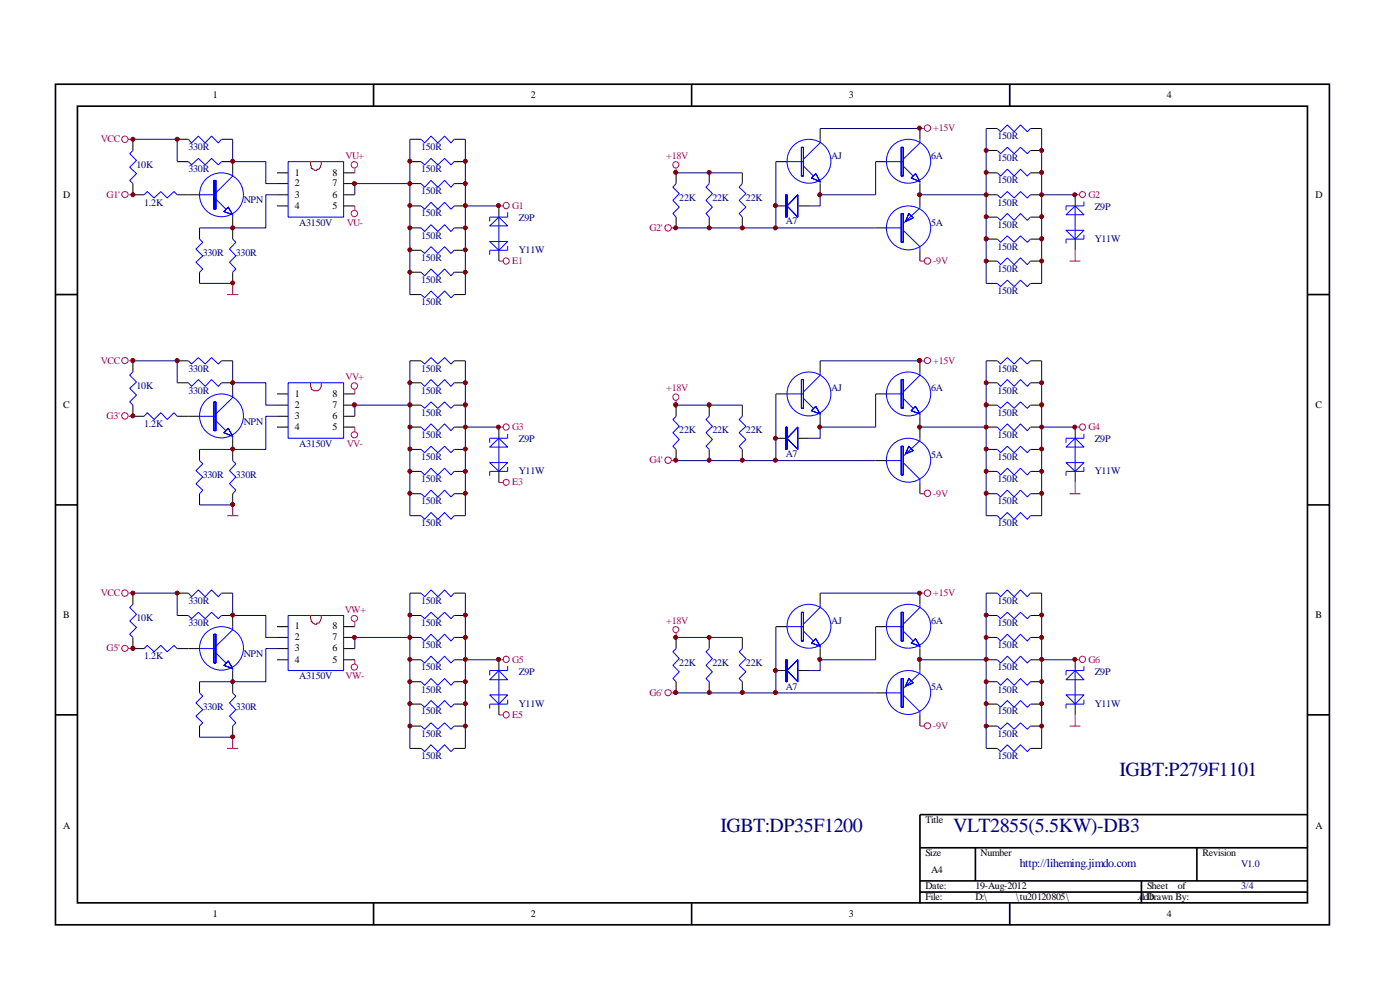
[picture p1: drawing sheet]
<svg xmlns="http://www.w3.org/2000/svg" width="297mm" height="210mm" viewBox="0 0 297 210" stroke-linecap="round" stroke-linejoin="round" font-family="sans-serif">
<g fill="none" stroke="#000" stroke-width=".35">
<path d="M11.8 17.9h270.2v178.3h-270.2zM79.2 17.9v4.6M146.7 17.9v4.6M214.2 17.9v4.6M16.4 22.5h261v169h-261zM11.8 62.5h4.6M277.5 62.5h4.6M11.8 107.1h4.6M277.5 107.1h4.6M11.8 151.6h4.6M277.5 151.6h4.6M195.2 179.8h82.3"/>
<path d="M206.9 179.8v7.1M253.9 179.8v7.1M277.5 172.8h-82.3v18.8M79.2 191.6v4.7M146.7 191.6v4.7M195.2 186.9h82.3M195.2 189.2h82.3M214.2 191.6v4.7M242.1 186.9v4.7"/>
</g>
<g fill="none" stroke="#000" stroke-width=".21">
<path d="M28.2 38.9v2.4h2.4M28.2 29.5v2.4M37.6 34.3h2.4M37.6 29.5h2.4M47 34.3h2.4v2.4M47 29.5h2.4M58.8 36.7h2.3M58.8 38.9h2.3M72.9 36.7h2.4M72.9 38.9h2.4M87 38.9h2.3M87 34.3h2.3"/>
<path d="M87 29.5h2.3M96.4 38.9h2.3M96.4 34.3h2.3M96.4 29.5h2.3M143.4 36.7v2.2M150.5 36.7v2.2M157.5 36.7v2.2M164.6 34.3h2.4M174 27.3v2.2M174 38.9v2.4M185.8 34.3h2.2M195.2 27.3v2.2"/>
<path d="M195.2 38.9v4.8M209.2 36.7h2.4M209.2 27.3h2.4M209.2 31.9h2.4M218.6 36.7h2.4M218.6 27.3h2.4M218.6 31.9h2.4M37.6 41.3h4.7M42.3 48.3v2.4M42.3 57.7v2.4M49.4 46.1v4.6M49.4 57.7v2.4"/>
<path d="M58.8 41.3h2.3M58.8 43.7h2.3M72.9 41.3h2.4M72.9 43.7h2.4M87 43.7h2.3M87 48.3h2.3M87 53.1h2.3M87 57.7h2.3M96.4 43.7h2.3M96.4 48.3h2.3M96.4 53.1h2.3M96.4 57.7h2.3"/>
<path d="M105.8 43.7v2.4M105.8 53.1v2.3M143.4 46.1v2.2M150.5 46.1v2.2M157.5 46.1v2.2M164.6 43.7h2.4M169.2 43.7h2.4M185.8 48.3h2.2M195.2 53.1v2.3M209.2 41.3h2.4M209.2 46.1h2.4M209.2 50.7h2.4"/>
<path d="M209.2 55.4h2.4M218.6 41.3h2.4M218.6 46.1h2.4M218.6 50.7h2.4M218.6 55.4h2.4M228.1 41.3v2.4M228.1 50.7v2.4M28.2 76.5v2.4M37.6 76.5h2.4M47 76.5h2.4M87 76.5h2.3M87 62.5h2.3"/>
<path d="M96.4 76.5h2.3M96.4 62.5h2.3M174 76.5v2.4M195.2 76.5v2.4M209.2 76.5h2.4M209.2 60.1h2.4M218.6 76.5h2.4M218.6 60.1h2.4M28.2 85.9v2.4h2.4M37.6 88.3h4.7M37.6 81.2h2.4M42.3 95.3v2.4"/>
<path d="M47 81.2h2.4v2.4M49.4 93v4.7M58.8 88.3h2.3M58.8 83.6h2.3M58.8 85.9h2.3M58.8 90.6h2.3M72.9 88.3h2.4M72.9 83.6h2.4M72.9 85.9h2.4M72.9 90.6h2.4M87 85.9h2.3M87 90.6h2.3"/>
<path d="M87 81.2h2.3M87 95.3h2.3M87 100h2.3M96.4 85.9h2.3M96.4 90.6h2.3M96.4 81.2h2.3M96.4 95.3h2.3M96.4 100h2.3M105.8 90.6v2.4M105.8 100v2.4M143.4 85.9v2.4M143.4 95.3v2.4"/>
<path d="M150.5 85.9v2.4M150.5 95.3v2.4M157.5 85.9v2.4M157.5 95.3v2.4M164.6 83.6h2.4M164.6 93h2.4M169.2 93h2.4M174 88.3v2.3M185.8 83.6h2.2M185.8 97.7h2.2M195.2 88.3v4.7M209.2 85.9h2.4"/>
<path d="M209.2 90.6h2.4M209.2 81.2h2.4M209.2 95.3h2.4M209.2 100h2.4M218.6 85.9h2.4M218.6 90.6h2.4M218.6 81.2h2.4M218.6 95.3h2.4M218.6 100h2.4M228.1 90.6v2.4M228.1 100v2.4M42.3 104.7v2.4"/>
<path d="M49.4 104.7v2.4M87 104.7h2.3M87 109.4h2.3M96.4 104.7h2.3M96.4 109.4h2.3M195.2 102.4v2.3M209.2 104.7h2.4M209.2 109.4h2.4M218.6 104.7h2.4M218.6 109.4h2.4M28.2 125.8v2.4M28.2 135.2v2.4h2.4"/>
<path d="M37.6 137.6h4.7M37.6 130.6h2.4M37.6 125.8h2.4M47 130.6h2.4v2.3M47 125.8h2.4M58.8 137.6h2.3M58.8 132.9h2.3M58.8 135.2h2.3M58.8 140h2.3M72.9 137.6h2.4M72.9 132.9h2.4M72.9 135.2h2.4"/>
<path d="M72.9 140h2.4M87 135.2h2.3M87 140h2.3M87 130.6h2.3M87 125.8h2.3M96.4 135.2h2.3M96.4 140h2.3M96.4 130.6h2.3M96.4 125.8h2.3M105.8 140v2.2M143.4 135.2v2.4M150.5 135.2v2.4"/>
<path d="M157.5 135.2v2.4M164.6 132.9h2.4M174 125.8v2.4M174 137.6v2.4M185.8 132.9h2.2M195.2 125.8v2.4M195.2 137.6v4.6M209.2 135.2h2.4M209.2 140h2.4M209.2 130.6h2.4M209.2 125.8h2.4M218.6 135.2h2.4"/>
<path d="M218.6 140h2.4M218.6 130.6h2.4M218.6 125.8h2.4M228.1 140v2.2M42.3 144.6v2.4M42.3 154v2.4M49.4 142.2v4.8M49.4 154v2.4M87 144.6h2.3M87 149.4h2.3M87 154h2.3M87 158.7h2.3"/>
<path d="M96.4 144.6h2.3M96.4 149.4h2.3M96.4 154h2.3M96.4 158.7h2.3M105.8 149.4v2.2M143.4 144.6v2.4M150.5 144.6v2.4M157.5 144.6v2.4M164.6 142.2h2.4M169.2 142.2h2.4M185.8 147h2.2M195.2 151.6v2.4"/>
<path d="M209.2 144.6h2.4M209.2 149.4h2.4M209.2 154h2.4M209.2 158.7h2.4M218.6 144.6h2.4M218.6 149.4h2.4M218.6 154h2.4M218.6 158.7h2.4M228.1 149.4v2.2"/>
</g>
<g fill="none" stroke="#00f" stroke-width=".21">
<path d="M28.2 31.9l-.7 .7 1.5 1.4-1.5 1.5 1.5 1.3-1.5 1.5 .7 .6M40 34.3l.6 .7 1.5-1.4 1.4 1.4 1.4-1.4 1.4 1.4 .7-.7M40 29.5l.6 .8 1.5-1.4 1.4 1.4 1.4-1.4 1.4 1.4 .7-.8M49.4 36.7v.6l-3.6 3.6M61.1 34.3h11.8v11.8h-11.8zM89.3 29.5l.8 .8 1.3-1.4 1.5 1.4 1.4-1.4 1.4 1.4 .7-.8M89.3 34.3l.8 .7 1.3-1.4 1.5 1.4 1.4-1.4 1.4 1.4 .7-.7M89.3 38.9l.8 .8 1.3-1.4 1.5 1.4 1.4-1.4 1.4 1.4 .7-.8M143.4 38.9l-.7 .8 1.4 1.4-1.4 1.4 1.4 1.4-1.4 1.4 .7 .8M150.5 38.9l-.7 .8 1.3 1.4-1.3 1.4 1.3 1.4-1.3 1.4 .7 .8M157.5 38.9l-.7 .8 1.4 1.4-1.4 1.4 1.4 1.4-1.4 1.4 .7 .8M167 34.3h3.4"/>
<path d="M170.4 35.2l2.2 2.1M174 29.5v.8l-3.6 3.5M174 38.5v.4M188 34.3h3.6M191.6 35.2l2.1 2.1M195.2 29.5v.8l-3.6 3.5M195.2 38.5v.4M211.6 27.3l.7 .6 1.4-1.4 1.4 1.4 1.4-1.4 1.4 1.4 .7-.6M211.6 31.9l.7 .7 1.4-1.4 1.4 1.4 1.4-1.4 1.4 1.4 .7-.7M211.6 36.7l.7 .6 1.4-1.4 1.4 1.4 1.4-1.4 1.4 1.4 .7-.6M30.6 41.3l.6-.7 1.5 1.4 1.4-1.4 1.4 1.4 1.4-1.4 .7 .7M42.3 50.7l.7 .7-1.4 1.4 1.4 1.5-1.4 1.3 1.4 1.5-.7 .6"/>
<path d="M42.3 41.3h3.5M45.8 42.2l2.1 2.2M49.4 50.7l.6 .7-1.3 1.4 1.3 1.5-1.3 1.3 1.3 1.5-.6 .6M49.4 45.6v.5M89.3 43.7l.8 .7 1.3-1.5 1.5 1.5 1.4-1.5 1.4 1.5 .7-.7M89.3 48.3l.8 .8 1.3-1.4 1.5 1.4 1.4-1.4 1.4 1.4 .7-.8M89.3 53.1l.8 .7 1.3-1.5 1.5 1.5 1.4-1.5 1.4 1.5 .7-.7M89.3 57.7l.8 .8 1.3-1.4 1.5 1.4 1.4-1.4 1.4 1.4 .7-.8M103.9 47.9l1.9-1.8 1.9 1.8zM103.9 51.2h3.8l-1.9 1.9zM105.8 46.1v7M107.7 45v1.1h-3.8v.9"/>
<path d="M107.7 52.2v.9h-3.8v.9M187.9 48.3h3.3M191.6 48.9l3.6 3.4v.8M195.2 43.7v.4l-3.6 3.3M211.6 41.3l.7 .7 1.4-1.4 1.4 1.4 1.4-1.4 1.4 1.4 .7-.7M211.6 46.1l.7 .6 1.4-1.4 1.4 1.4 1.4-1.4 1.4 1.4 .7-.6M211.6 50.7l.7 .7 1.4-1.4 1.4 1.4 1.4-1.4 1.4 1.4 .7-.7M211.6 55.4l.7 .7 1.4-1.4 1.4 1.4 1.4-1.4 1.4 1.4 .7-.7M226.1 45.6l2-1.9 1.9 1.9zM226.1 48.9h3.9l-1.9 1.8zM228.1 43.7v7M230 42.8v.9h-3.9v.9"/>
<path d="M230 49.8v.9h-3.9v.9M28.2 78.9l-.7 .7 1.5 1.4-1.5 1.4 1.5 1.4-1.5 1.5 .7 .6M40 76.5l.6 .7 1.5-1.3 1.4 1.3 1.4-1.3 1.4 1.3 .7-.7M89.3 62.5l.8 .7 1.3-1.5 1.5 1.5 1.4-1.5 1.4 1.5 .7-.7M89.3 76.5l.8 .7 1.3-1.3 1.5 1.3 1.4-1.3 1.4 1.3 .7-.7M174 78.9v.7l-3.6 3.5M195.2 78.9v.7l-3.6 3.5M211.6 60.1l.7 .7 1.4-1.4 1.4 1.4 1.4-1.4 1.4 1.4 .7-.7M211.6 76.5l.7 .7 1.4-1.3 1.4 1.3 1.4-1.3 1.4 1.3 .7-.7M30.6 88.3l.6-.8 1.5 1.5 1.4-1.5 1.4 1.5 1.4-1.5 .7 .8M40 81.2l.6 .8 1.5-1.5 1.4 1.5 1.4-1.5 1.4 1.5 .7-.8M42.3 97.7l.7 .7-1.4 1.4 1.4 1.4-1.4 1.4 1.4 1.4-.7 .7"/>
<path d="M42.3 88.3h3.5M45.8 89.2l2.1 2.2M49.4 83.6v.7l-3.6 3.5M49.4 97.7l.6 .7-1.3 1.4 1.3 1.4-1.3 1.4 1.3 1.4-.6 .7M49.4 92.5v.5M61.1 81.2h11.8v11.8h-11.8zM89.3 81.2l.8 .8 1.3-1.5 1.5 1.5 1.4-1.5 1.4 1.5 .7-.8M89.3 85.9l.8 .7 1.3-1.3 1.5 1.3 1.4-1.3 1.4 1.3 .7-.7M89.3 90.6l.8 .8 1.3-1.5 1.5 1.5 1.4-1.5 1.4 1.5 .7-.8M89.3 95.3l.8 .7 1.3-1.3 1.5 1.3 1.4-1.3 1.4 1.3 .7-.7M89.3 100l.8 .8 1.3-1.5 1.5 1.5 1.4-1.5 1.4 1.5 .7-.8M103.9 94.8l1.9-1.8 1.9 1.8z"/>
<path d="M103.9 98.1h3.8l-1.9 1.9zM105.8 93v7M107.7 92v1h-3.8v.9M107.7 99.1v.9h-3.8v.9M143.4 88.3l-.7 .7 1.4 1.4-1.4 1.4 1.4 1.4-1.4 1.5 .7 .6M150.5 88.3l-.7 .7 1.3 1.4-1.3 1.4 1.3 1.4-1.3 1.5 .7 .6M157.5 88.3l-.7 .7 1.4 1.4-1.4 1.4 1.4 1.4-1.4 1.5 .7 .6M167 83.6h3.4M170.4 84.5l2.2 2.1M174 87.8v.5M187.9 97.7h3.3M188 83.6h3.6"/>
<path d="M191.6 98.1l3.6 3.6v.7M191.6 84.5l2.1 2.1M195.2 93v.5l-3.6 3.3M195.2 87.8v.5M211.6 81.2l.7 .8 1.4-1.5 1.4 1.5 1.4-1.5 1.4 1.5 .7-.8M211.6 85.9l.7 .7 1.4-1.3 1.4 1.3 1.4-1.3 1.4 1.3 .7-.7M211.6 90.6l.7 .8 1.4-1.5 1.4 1.5 1.4-1.5 1.4 1.5 .7-.8M211.6 95.3l.7 .7 1.4-1.3 1.4 1.3 1.4-1.3 1.4 1.3 .7-.7M211.6 100l.7 .8 1.4-1.5 1.4 1.5 1.4-1.5 1.4 1.5 .7-.8M226.1 94.8l2-1.8 1.9 1.8zM226.1 98.1h3.9l-1.9 1.9zM228.1 93v7"/>
<path d="M230 92v1h-3.9v.9M230 99.1v.9h-3.9v.9M89.3 104.7l.8 .7 1.3-1.4 1.5 1.4 1.4-1.4 1.4 1.4 .7-.7M89.3 109.4l.8 .8 1.3-1.5 1.5 1.5 1.4-1.5 1.4 1.5 .7-.8M211.6 104.7l.7 .7 1.4-1.4 1.4 1.4 1.4-1.4 1.4 1.4 .7-.7M211.6 109.4l.7 .8 1.4-1.5 1.4 1.5 1.4-1.5 1.4 1.5 .7-.8M28.2 128.2l-.7 .7 1.5 1.4-1.5 1.4 1.5 1.4-1.5 1.4 .7 .7M30.6 137.6l.6-.7 1.5 1.4 1.4-1.4 1.4 1.4 1.4-1.4 .7 .7M40 130.6l.6 .6 1.5-1.3 1.4 1.3 1.4-1.3 1.4 1.3 .7-.6M40 125.8l.6 .8 1.5-1.5 1.4 1.5 1.4-1.5 1.4 1.5 .7-.8M42.3 137.6h3.5M45.8 138.5l2.1 2.1"/>
<path d="M49.4 132.9v.7l-3.6 3.5M61.1 130.6h11.8v11.6h-11.8zM89.3 125.8l.8 .8 1.3-1.5 1.5 1.5 1.4-1.5 1.4 1.5 .7-.8M89.3 130.6l.8 .6 1.3-1.3 1.5 1.3 1.4-1.3 1.4 1.3 .7-.6M89.3 135.2l.8 .8 1.3-1.5 1.5 1.5 1.4-1.5 1.4 1.5 .7-.8M89.3 140l.8 .6 1.3-1.4 1.5 1.4 1.4-1.4 1.4 1.4 .7-.6M143.4 137.6l-.7 .7 1.4 1.4-1.4 1.4 1.4 1.4-1.4 1.4 .7 .7M150.5 137.6l-.7 .7 1.3 1.4-1.3 1.4 1.3 1.4-1.3 1.4 .7 .7M157.5 137.6l-.7 .7 1.4 1.4-1.4 1.4 1.4 1.4-1.4 1.4 .7 .7M167 132.9h3.4M170.4 133.9l2.2 2.1M174 128.2v.7l-3.6 3.5"/>
<path d="M174 137.1v.5M188 132.9h3.6M191.6 133.9l2.1 2.1M195.2 128.2v.7l-3.6 3.5M195.2 137.1v.5M211.6 125.8l.7 .8 1.4-1.5 1.4 1.5 1.4-1.5 1.4 1.5 .7-.8M211.6 130.6l.7 .6 1.4-1.3 1.4 1.3 1.4-1.3 1.4 1.3 .7-.6M211.6 135.2l.7 .8 1.4-1.5 1.4 1.5 1.4-1.5 1.4 1.5 .7-.8M211.6 140l.7 .6 1.4-1.4 1.4 1.4 1.4-1.4 1.4 1.4 .7-.6M42.3 147l.7 .7-1.4 1.4 1.4 1.4-1.4 1.4 1.4 1.4-.7 .7M49.4 147l.6 .7-1.3 1.4 1.3 1.4-1.3 1.4 1.3 1.4-.6 .7M49.4 141.8v.4"/>
<path d="M89.3 144.6l.8 .8 1.3-1.5 1.5 1.5 1.4-1.5 1.4 1.5 .7-.8M89.3 149.4l.8 .6 1.3-1.4 1.5 1.4 1.4-1.4 1.4 1.4 .7-.6M89.3 154l.8 .7 1.3-1.4 1.5 1.4 1.4-1.4 1.4 1.4 .7-.7M89.3 158.7l.8 .7 1.3-1.4 1.5 1.4 1.4-1.4 1.4 1.4 .7-.7M103.9 147.4h3.8l-1.9 2zM105.8 142.2l1.9 2h-3.8zM105.8 142.2v7.2M107.7 141.3v.9h-3.8v1.1M107.7 148.4v1h-3.8v.9M187.9 147h3.3M191.6 147.4l3.6 3.6v.6M195.2 142.2v.5l-3.6 3.3"/>
<path d="M211.6 144.6l.7 .8 1.4-1.5 1.4 1.5 1.4-1.5 1.4 1.5 .7-.8M211.6 149.4l.7 .6 1.4-1.4 1.4 1.4 1.4-1.4 1.4 1.4 .7-.6M211.6 154l.7 .7 1.4-1.4 1.4 1.4 1.4-1.4 1.4 1.4 .7-.7M211.6 158.7l.7 .7 1.4-1.4 1.4 1.4 1.4-1.4 1.4 1.4 .7-.7M226.1 144.2l2-2 1.9 2zM226.1 147.4h3.9l-1.9 2zM228.1 142.2v7.2M230 141.3v.9h-3.9v1.1M230 148.4v1h-3.9v.9"/>
<circle cx="171.6" cy="34.2" r="4.7"/>
<circle cx="192.7" cy="34.2" r="4.7"/>
<circle cx="47" cy="41.3" r="4.7"/>
<circle cx="192.7" cy="48.3" r="4.7"/>
<circle cx="47" cy="88.2" r="4.7"/>
<circle cx="171.6" cy="83.6" r="4.7"/>
<circle cx="192.7" cy="83.6" r="4.7"/>
<circle cx="192.7" cy="97.6" r="4.7"/>
<circle cx="47" cy="137.5" r="4.6"/>
<circle cx="171.6" cy="132.8" r="4.7"/>
<circle cx="192.7" cy="132.8" r="4.7"/>
<circle cx="192.7" cy="146.9" r="4.7"/>
</g>
<path d="M45.4 38.3v6.1h.4v-6.1zM45.4 38.3v6.1h.4v-6.1z" fill="#00f" stroke="#00f" stroke-width=".21"/>
<g fill="#00f" stroke="#00f" stroke-width=".21">
<path d="M48.4 43.9l-.9 1 1.9 .7zM48.4 43.9l-.9 1 1.9 .7z" fill-rule="evenodd"/>
<path d="M45.4 85.3v6.1h.4v-6.1zM45.4 85.3v6.1h.4v-6.1z" fill-rule="evenodd"/>
<path d="M48.4 90.8l-.9 1 1.9 .7zM48.4 90.8l-.9 1 1.9 .7z" fill-rule="evenodd"/>
<path d="M45.4 134.5v6.1h.4v-6.1zM45.4 134.5v6.1h.4v-6.1z" fill-rule="evenodd"/>
<path d="M48.4 140.2l-.9 .9 1.9 .7zM48.4 140.2l-.9 .9 1.9 .7z" fill-rule="evenodd"/>
<path d="M170 31.2v6.1h.4v-6.1zM170 31.2v6.1h.4v-6.1z" fill-rule="evenodd"/>
<path d="M173.1 36.8l-1 1 1.9 .7zM173.1 36.8l-1 1 1.9 .7z" fill-rule="evenodd"/>
<path d="M191.2 31.2v6.1h.4v-6.1zM191.2 31.2v6.1h.4v-6.1z" fill-rule="evenodd"/>
<path d="M193.3 37.8l1.9 .7-1-1.7zM193.3 37.8l1.9 .7-1-1.7z" fill-rule="evenodd"/>
<path d="M191.2 45.3v6.1h.4v-6.1zM191.2 45.3v6.1h.4v-6.1z" fill-rule="evenodd"/>
<path d="M192.8 45.3l.9 .9-1.6 .8zM192.8 45.3l.9 .9-1.6 .8z" fill-rule="evenodd"/>
<path d="M170 80.5v6.1h.4v-6.1zM170 80.5v6.1h.4v-6.1z" fill-rule="evenodd"/>
<path d="M173.1 86.2l-1 .9 1.9 .7zM173.1 86.2l-1 .9 1.9 .7z" fill-rule="evenodd"/>
<path d="M191.2 80.5v6.1h.4v-6.1zM191.2 80.5v6.1h.4v-6.1z" fill-rule="evenodd"/>
<path d="M193.3 87.1l1.9 .7-1-1.6zM193.3 87.1l1.9 .7-1-1.6z" fill-rule="evenodd"/>
<path d="M191.2 94.7v6.1h.4v-6.1zM191.2 94.7v6.1h.4v-6.1z" fill-rule="evenodd"/>
<path d="M192.8 94.7l.9 .9-1.6 .7zM192.8 94.7l.9 .9-1.6 .7z" fill-rule="evenodd"/>
<path d="M170 129.9v6.1h.4v-6.1zM170 129.9v6.1h.4v-6.1z" fill-rule="evenodd"/>
<path d="M173.1 135.5l-1 .9 1.9 .7zM173.1 135.5l-1 .9 1.9 .7z" fill-rule="evenodd"/>
<path d="M191.2 129.9v6.1h.4v-6.1zM191.2 129.9v6.1h.4v-6.1z" fill-rule="evenodd"/>
<path d="M193.3 136.4l1.9 .7-1-1.6zM193.3 136.4l1.9 .7-1-1.6z" fill-rule="evenodd"/>
<path d="M191.2 143.9v6.1h.4v-6.1zM191.2 143.9v6.1h.4v-6.1z" fill-rule="evenodd"/>
<path d="M192.8 143.9l.9 1-1.6 .6zM192.8 143.9l.9 1-1.6 .6z" fill-rule="evenodd"/>
<path d="M166.7 41.3v4.8h.3v-4.8zM166.7 41.3v4.8h.3v-4.8z" fill-rule="evenodd"/>
<path d="M169.2 41.3v4.8l-2.2-2.4zM169.2 41.3v4.8l-2.2-2.4z" fill-rule="evenodd"/>
<path d="M166.7 90.6v4.7h.3v-4.7zM166.7 90.6v4.7h.3v-4.7z" fill-rule="evenodd"/>
<path d="M169.2 90.6v4.7l-2.2-2.3zM169.2 90.6v4.7l-2.2-2.3z" fill-rule="evenodd"/>
<path d="M166.7 140v4.6h.3v-4.6zM166.7 140v4.6h.3v-4.6z" fill-rule="evenodd"/>
<path d="M167 142.2l2.2-2.2v4.6zM167 142.2l2.2-2.2v4.6z" fill-rule="evenodd"/>
</g>
<path d="M65.9 34.3l.1 1.4h.3v.2h.2l.3 .3h.4v-.3h.5l.5-.9v-.7M65.9 81.2l.1 1.4h.3a1.14 1.14 0 0 0 1.9-.6v-.8M65.9 130.6l.1 1.3h.3v.3h.2l.3 .2h.4v-.2h.5l.5-1v-.6" fill="none" stroke="#f00" stroke-width=".21"/>
<g fill="none" stroke="#a1006a" stroke-width=".21">
<path d="M27.3 29.5h.9M75.3 35.7v1M143.4 35.7v1M195.2 27.3h.9M27.3 41.3h.9M75.3 43.7v.9M105.8 43.7h1M105.8 55.4h1M142.5 48.3h.9M195.2 55.4h.9M226.9 55.4h2.3M228.1 41.3h.9"/>
<path d="M228.1 53.1v2.3M27.3 76.5h.9M48.2 62.5h2.3M49.4 60.1v2.4M195.2 76.5h.9M27.3 88.3h.9M75.3 82.6v1M75.3 90.6v1M105.8 90.6h1M142.5 97.7h.9M143.4 85v.9M228.1 90.6h.9"/>
<path d="M48.2 109.4h2.3M49.4 107.1v2.3M105.8 102.4h1M195.2 104.7h.9M226.9 104.7h2.3M228.1 102.4v2.3M27.3 137.6h.9M27.3 125.8h.9M75.3 131.9v1M75.3 140v.9M105.8 140h1M143.4 134.3v.9"/>
<path d="M195.2 125.8h.9M228.1 140h.9M48.2 158.7h2.3M49.4 156.4v2.3M105.8 151.6h1M142.5 147h.9M195.2 154h.9M226.9 154h2.3M228.1 151.6v2.4"/>
<circle cx="26.5" cy="29.5" r=".68"/>
<circle cx="75.2" cy="35" r=".68"/>
<circle cx="143.4" cy="34.9" r=".66"/>
<circle cx="196.8" cy="27.2" r=".68"/>
<circle cx="26.5" cy="41.3" r=".66"/>
<circle cx="75.2" cy="45.3" r=".68"/>
<circle cx="107.4" cy="43.6" r=".66"/>
<circle cx="107.4" cy="55.3" r=".66"/>
<circle cx="141.7" cy="48.3" r=".68"/>
<circle cx="196.8" cy="55.4" r=".68"/>
<circle cx="229.7" cy="41.3" r=".64"/>
<circle cx="26.5" cy="76.5" r=".66"/>
<circle cx="196.8" cy="76.5" r=".66"/>
<circle cx="26.5" cy="88.2" r=".68"/>
<circle cx="75.2" cy="81.9" r=".68"/>
<circle cx="75.2" cy="92.2" r=".66"/>
<circle cx="107.4" cy="90.6" r=".66"/>
<circle cx="141.7" cy="97.6" r=".68"/>
<circle cx="143.4" cy="84.2" r=".66"/>
<circle cx="229.6" cy="90.6" r=".66"/>
<circle cx="107.4" cy="102.3" r=".64"/>
<circle cx="196.8" cy="104.6" r=".68"/>
<circle cx="26.5" cy="125.8" r=".68"/>
<circle cx="26.5" cy="137.5" r=".66"/>
<circle cx="75.2" cy="131.2" r=".66"/>
<circle cx="107.4" cy="139.8" r=".66"/>
<circle cx="143.4" cy="133.5" r=".64"/>
<circle cx="196.8" cy="125.8" r=".68"/>
<circle cx="229.6" cy="139.8" r=".66"/>
<circle cx="75.2" cy="141.5" r=".66"/>
<circle cx="107.4" cy="151.6" r=".66"/>
<circle cx="141.7" cy="146.9" r=".66"/>
<circle cx="196.8" cy="154" r=".66"/>
</g>
<g fill="none" stroke="#000080" stroke-width=".21">
<path d="M28.2 29.5h9.4v4.8M49.4 29.5v4.8h7v4.6h2.4M87 29.5v33M87 38.9h-11.7v2.4M98.7 29.5v33M143.4 36.7h14.1M164.6 34.3v14h-21.2M174 27.3h21.2M185.8 34.3v7h-11.8v2.4h-2.4M209.2 27.3v32.8M221 27.3v32.8M58.8 41.3h-2.4v7h-14.1"/>
<path d="M98.7 43.7h7.1M164.6 48.3h21.2M195.2 41.3h14M221 41.3h7.1M28.2 76.5h9.4v4.7M42.3 60.1h7.1M49.4 76.5v4.7h7v4.7h2.4M87 76.5v32.9M98.7 76.5v32.9M174 76.5h21.2M209.2 76.5v32.9M221 76.5v32.9"/>
<path d="M58.8 88.3h-2.4v7h-14.1M87 85.9h-11.7v2.4M98.7 90.6h7.1M143.4 85.9h14.1M164.6 83.6v14.1h-21.2M164.6 97.7h21.2M185.8 83.6v7h-11.8v2.4h-2.4M195.2 90.6h14M221 90.6h7.1M42.3 107.1h7.1M28.2 125.8h9.4v4.8M49.4 125.8v4.8h7v4.6h2.4"/>
<path d="M58.8 137.6h-2.4v7h-14.1M87 125.8v32.9M87 135.2h-11.7v2.4M98.7 125.8v32.9M98.7 140h7.1M143.4 135.2h14.1M164.6 132.9v14.1h-21.2M174 125.8h21.2M185.8 132.9v7.1h-11.8v2.2h-2.4M195.2 140h14M209.2 125.8v32.9M221 125.8v32.9"/>
<path d="M221 140h7.1M42.3 156.4h7.1M164.6 147h21.2"/>
</g>
<g fill="#800000" stroke="#800000" stroke-width=".21">
<circle cx="49.4" cy="34.2" r=".42"/>
<circle cx="49.4" cy="48.3" r=".42"/>
<circle cx="37.6" cy="29.5" r=".42"/>
<circle cx="49.4" cy="60" r=".42"/>
<circle cx="28.2" cy="41.3" r=".42"/>
<circle cx="28.2" cy="29.5" r=".42"/>
<circle cx="49.4" cy="81.2" r=".42"/>
<circle cx="49.4" cy="95.2" r=".42"/>
<circle cx="37.6" cy="76.5" r=".45"/>
<circle cx="49.4" cy="107" r=".42"/>
<circle cx="28.2" cy="76.5" r=".45"/>
<circle cx="49.4" cy="130.5" r=".42"/>
<circle cx="49.4" cy="144.6" r=".42"/>
<circle cx="37.6" cy="125.8" r=".42"/>
<circle cx="49.4" cy="156.3" r=".42"/>
<circle cx="28.2" cy="125.8" r=".42"/>
<circle cx="28.2" cy="88.2" r=".42"/>
<circle cx="28.2" cy="137.5" r=".45"/>
<circle cx="105.7" cy="43.6" r=".42"/>
<circle cx="98.7" cy="34.2" r=".42"/>
<circle cx="98.7" cy="38.9" r=".42"/>
<circle cx="98.7" cy="43.6" r=".42"/>
<circle cx="98.7" cy="48.3" r=".42"/>
<circle cx="98.7" cy="53" r=".42"/>
<circle cx="98.7" cy="57.7" r=".42"/>
<circle cx="87" cy="34.2" r=".42"/>
<circle cx="87" cy="43.6" r=".42"/>
<circle cx="87" cy="48.3" r=".42"/>
<circle cx="87" cy="53" r=".42"/>
<circle cx="87" cy="57.7" r=".42"/>
<circle cx="75.2" cy="38.9" r=".42"/>
<circle cx="87" cy="38.9" r=".42"/>
<circle cx="195.1" cy="27.2" r=".42"/>
<circle cx="195.1" cy="41.3" r=".42"/>
<circle cx="143.3" cy="48.3" r=".42"/>
<circle cx="157.5" cy="48.3" r=".42"/>
<circle cx="150.5" cy="48.3" r=".42"/>
<circle cx="150.5" cy="36.6" r=".42"/>
<circle cx="143.3" cy="36.6" r=".42"/>
<circle cx="195" cy="76.5" r=".45"/>
<circle cx="195.1" cy="90.6" r=".42"/>
<circle cx="143.3" cy="97.6" r=".42"/>
<circle cx="157.5" cy="97.6" r=".42"/>
<circle cx="150.5" cy="97.6" r=".42"/>
<circle cx="150.4" cy="85.9" r=".45"/>
<circle cx="143.3" cy="85.9" r=".45"/>
<circle cx="195.1" cy="125.8" r=".42"/>
<circle cx="195.1" cy="139.9" r=".42"/>
<circle cx="143.3" cy="146.9" r=".42"/>
<circle cx="157.5" cy="146.9" r=".42"/>
<circle cx="150.5" cy="146.9" r=".42"/>
<circle cx="150.5" cy="135.2" r=".42"/>
<circle cx="143.3" cy="135.2" r=".42"/>
<circle cx="98.7" cy="81.2" r=".42"/>
<circle cx="87" cy="81.2" r=".42"/>
<circle cx="98.7" cy="85.9" r=".45"/>
<circle cx="86.9" cy="85.9" r=".45"/>
<circle cx="98.7" cy="90.6" r=".42"/>
<circle cx="87" cy="90.6" r=".42"/>
<circle cx="98.7" cy="95.2" r=".42"/>
<circle cx="87" cy="95.2" r=".42"/>
<circle cx="98.7" cy="100" r=".42"/>
<circle cx="87" cy="100" r=".42"/>
<circle cx="98.7" cy="104.6" r=".42"/>
<circle cx="87" cy="104.6" r=".42"/>
<circle cx="75.2" cy="85.9" r=".45"/>
<circle cx="98.7" cy="130.5" r=".42"/>
<circle cx="87" cy="130.5" r=".42"/>
<circle cx="98.7" cy="135.2" r=".42"/>
<circle cx="87" cy="135.2" r=".42"/>
<circle cx="98.7" cy="139.9" r=".42"/>
<circle cx="87" cy="139.9" r=".42"/>
<circle cx="98.7" cy="144.6" r=".42"/>
<circle cx="87" cy="144.6" r=".42"/>
<circle cx="98.7" cy="149.3" r=".42"/>
<circle cx="87" cy="149.3" r=".42"/>
<circle cx="98.7" cy="154" r=".42"/>
<circle cx="87" cy="154" r=".42"/>
<circle cx="75.2" cy="135.2" r=".42"/>
<circle cx="105.7" cy="139.9" r=".42"/>
<circle cx="105.7" cy="90.6" r=".42"/>
<circle cx="221" cy="81.2" r=".42"/>
<circle cx="221" cy="85.9" r=".45"/>
<circle cx="221" cy="90.6" r=".42"/>
<circle cx="221" cy="95.2" r=".42"/>
<circle cx="221" cy="100" r=".42"/>
<circle cx="221" cy="104.6" r=".42"/>
<circle cx="209.2" cy="81.2" r=".42"/>
<circle cx="209.2" cy="85.9" r=".45"/>
<circle cx="209.2" cy="90.6" r=".42"/>
<circle cx="209.2" cy="95.2" r=".42"/>
<circle cx="209.2" cy="100" r=".42"/>
<circle cx="209.2" cy="104.6" r=".42"/>
<circle cx="228" cy="90.6" r=".42"/>
<circle cx="221" cy="130.5" r=".42"/>
<circle cx="221" cy="135.2" r=".42"/>
<circle cx="221" cy="139.9" r=".42"/>
<circle cx="221" cy="144.6" r=".42"/>
<circle cx="221" cy="149.3" r=".42"/>
<circle cx="221" cy="154" r=".42"/>
<circle cx="209.2" cy="130.5" r=".42"/>
<circle cx="209.2" cy="135.2" r=".42"/>
<circle cx="209.2" cy="139.9" r=".42"/>
<circle cx="209.2" cy="144.6" r=".42"/>
<circle cx="209.2" cy="149.3" r=".42"/>
<circle cx="209.2" cy="154" r=".42"/>
<circle cx="221" cy="31.9" r=".42"/>
<circle cx="221" cy="36.6" r=".42"/>
<circle cx="221" cy="41.3" r=".42"/>
<circle cx="221" cy="46" r=".42"/>
<circle cx="221" cy="50.7" r=".45"/>
<circle cx="221" cy="55.4" r=".42"/>
<circle cx="209.2" cy="31.9" r=".42"/>
<circle cx="209.2" cy="36.6" r=".42"/>
<circle cx="209.2" cy="41.3" r=".42"/>
<circle cx="209.2" cy="46" r=".42"/>
<circle cx="209.2" cy="50.7" r=".45"/>
<circle cx="209.2" cy="55.4" r=".42"/>
<circle cx="164.5" cy="48.3" r=".42"/>
<circle cx="173.9" cy="41.3" r=".42"/>
<circle cx="164.5" cy="146.9" r=".42"/>
<circle cx="173.9" cy="139.9" r=".42"/>
<circle cx="164.5" cy="97.6" r=".42"/>
<circle cx="173.9" cy="90.6" r=".42"/>
<circle cx="228" cy="41.3" r=".42"/>
<circle cx="228" cy="139.9" r=".42"/>
<circle cx="164.5" cy="93" r=".42"/>
<circle cx="164.5" cy="142.2" r=".42"/>
<circle cx="164.5" cy="43.6" r=".42"/>
</g>
<g font-size="4.2" fill="#000080">
<text x="237.5" y="164.7">IGBT:P279F1101</text>
<text x="152.8" y="176.4">IGBT:DP35F1200</text>
<text x="202.2" y="176.4">VLT2855(5.5KW)-DB3</text>
</g>
<text font-size="2.5" fill="#000080" x="216.3" y="183.9">http://liheming.jimdo.com</text>
<g font-size="2.1">
<text x="45.1" y="20.8">1</text>
<text x="112.6" y="20.8">2</text>
<text x="180.1" y="20.8">3</text>
<text x="247.6" y="20.8">4</text>
<text x="13.4" y="41.9">D</text>
<text x="62.6" y="37.3">1</text>
<text x="62.6" y="39.5">2</text>
<text x="62.6" y="41.9">3</text>
<text x="70.5" y="41.9">6</text>
<text x="70.5" y="39.5">7</text>
<text x="70.5" y="37.3">8</text>
<text x="279.1" y="41.9">D</text>
<text x="62.6" y="44.3">4</text>
<text x="70.5" y="44.3">5</text>
<text x="13.4" y="86.5">C</text>
<text x="62.6" y="84.2">1</text>
<text x="62.6" y="86.5">2</text>
<text x="62.6" y="88.9">3</text>
<text x="70.5" y="88.9">6</text>
<text x="70.5" y="86.5">7</text>
<text x="70.5" y="84.2">8</text>
<text x="279.1" y="86.5">C</text>
<text x="62.6" y="91.3">4</text>
<text x="70.5" y="91.3">5</text>
<text x="13.4" y="131.1">B</text>
<text x="279.1" y="131.1">B</text>
<text x="62.6" y="133.5">1</text>
<text x="62.6" y="135.8">2</text>
<text x="70.5" y="135.8">7</text>
<text x="70.5" y="133.5">8</text>
<text x="62.6" y="138.2">3</text>
<text x="62.6" y="140.5">4</text>
<text x="70.5" y="140.5">5</text>
<text x="70.5" y="138.2">6</text>
<text x="13.4" y="175.8">A</text>
<text x="196.3" y="174.6">Title</text>
<text x="279.1" y="175.8">A</text>
<text x="196.3" y="181.6">Size</text>
<text x="197.5" y="185.2">A4</text>
<text x="208" y="181.6">Number</text>
<text x="255.1" y="181.6">Revision</text>
<text x="196.3" y="188.6">Date:</text>
<text x="196.3" y="191">File:</text>
<text x="206.9" y="188.6">19-Aug-2012</text>
<text x="206.9" y="191">D:\</text>
<text x="215.6" y="191">\tu20120805\</text>
<text x="241.2" y="191">.ddDrawn By:</text>
<text x="243.3" y="188.6">Sheet</text>
<text x="243.8" y="191">b</text>
<text x="249.9" y="188.6">of</text>
<text x="45.1" y="194.6">1</text>
<text x="112.6" y="194.6">2</text>
<text x="180.1" y="194.6">3</text>
<text x="247.6" y="194.6">4</text>
</g>
<g font-size="2.1" fill="#a1006a">
<text x="198" y="27.9">+15V</text>
<text x="21.4" y="30.2">VCC</text>
<text x="73.3" y="33.7">VU+</text>
<text x="141.3" y="33.7">+18V</text>
<text x="22.6" y="41.9">G1'</text>
<text x="230.9" y="41.9">G2</text>
<text x="73.6" y="47.8">VU-</text>
<text x="108.6" y="44.3">G1</text>
<text x="137.8" y="48.9">G2'</text>
<text x="108.6" y="56">E1</text>
<text x="198" y="56">-9V</text>
<text x="21.4" y="77.1">VCC</text>
<text x="198" y="77.1">+15V</text>
<text x="73.3" y="80.7">VV+</text>
<text x="141.3" y="83">+18V</text>
<text x="22.6" y="88.9">G3'</text>
<text x="73.6" y="94.7">VV-</text>
<text x="108.6" y="91.3">G3</text>
<text x="230.9" y="91.3">G4</text>
<text x="137.8" y="98.3">G4'</text>
<text x="108.6" y="103">E3</text>
<text x="198" y="105.3">-9V</text>
<text x="21.4" y="126.5">VCC</text>
<text x="73.2" y="130">VW+</text>
<text x="198" y="126.5">+15V</text>
<text x="141.3" y="132.3">+18V</text>
<text x="22.6" y="138.2">G5'</text>
<text x="108.6" y="140.5">G5</text>
<text x="230.9" y="140.5">G6</text>
<text x="73.3" y="144">VW-</text>
<text x="137.8" y="147.6">G6'</text>
<text x="108.6" y="152.3">E5</text>
<text x="198" y="154.6">-9V</text>
</g>
<g font-size="2.1" fill="#000080">
<text x="211.6" y="29.5">150R</text>
<text x="29" y="35.6">10K</text>
<text x="40" y="31.8">330R</text>
<text x="89.3" y="31.8">150R</text>
<text x="176.4" y="33.7">AJ</text>
<text x="197.5" y="33.7">6A</text>
<text x="211.6" y="34.2">150R</text>
<text x="40" y="36.5">330R</text>
<text x="89.3" y="36.5">150R</text>
<text x="89.3" y="41.2">150R</text>
<text x="211.6" y="38.9">150R</text>
<text x="30.6" y="43.6">1.2K</text>
<text x="51.7" y="43.1">NPN</text>
<text x="63.5" y="47.8">A3150V</text>
<text x="89.3" y="45.9">150R</text>
<text x="110.1" y="46.8">Z9P</text>
<text x="144.1" y="42.7">22K</text>
<text x="151.1" y="42.7">22K</text>
<text x="158.2" y="42.7">22K</text>
<text x="166.7" y="47.6">A7</text>
<text x="197.5" y="47.8">5A</text>
<text x="211.6" y="43.6">150R</text>
<text x="232.2" y="44.5">Z9P</text>
<text x="89.3" y="50.6">150R</text>
<text x="110.1" y="53.7">Y11W</text>
<text x="211.6" y="48.3">150R</text>
<text x="211.6" y="53">150R</text>
<text x="232.2" y="51.3">Y11W</text>
<text x="43" y="54.4">330R</text>
<text x="50" y="54.4">330R</text>
<text x="89.3" y="55.3">150R</text>
<text x="211.6" y="57.7">150R</text>
<text x="89.3" y="60">150R</text>
<text x="89.3" y="64.7">150R</text>
<text x="211.6" y="62.3">150R</text>
<text x="29" y="82.5">10K</text>
<text x="40" y="83.5">330R</text>
<text x="40" y="78.8">330R</text>
<text x="89.3" y="78.8">150R</text>
<text x="89.3" y="83.5">150R</text>
<text x="176.4" y="83">AJ</text>
<text x="197.5" y="83">6A</text>
<text x="211.6" y="78.8">150R</text>
<text x="211.6" y="83.5">150R</text>
<text x="89.3" y="88.2">150R</text>
<text x="211.6" y="88.2">150R</text>
<text x="30.6" y="90.5">1.2K</text>
<text x="51.7" y="90.1">NPN</text>
<text x="63.5" y="94.7">A3150V</text>
<text x="89.3" y="92.9">150R</text>
<text x="110.1" y="93.8">Z9P</text>
<text x="144.1" y="91.9">22K</text>
<text x="151.1" y="91.9">22K</text>
<text x="158.2" y="91.9">22K</text>
<text x="211.6" y="92.9">150R</text>
<text x="232.2" y="93.8">Z9P</text>
<text x="43" y="101.3">330R</text>
<text x="50" y="101.3">330R</text>
<text x="89.3" y="97.5">150R</text>
<text x="110.1" y="100.6">Y11W</text>
<text x="166.7" y="96.9">A7</text>
<text x="197.5" y="97.1">5A</text>
<text x="211.6" y="97.5">150R</text>
<text x="232.2" y="100.6">Y11W</text>
<text x="89.3" y="102.3">150R</text>
<text x="89.3" y="106.9">150R</text>
<text x="211.6" y="102.3">150R</text>
<text x="211.6" y="106.9">150R</text>
<text x="89.3" y="111.7">150R</text>
<text x="211.6" y="111.7">150R</text>
<text x="29" y="131.8">10K</text>
<text x="40" y="128.1">330R</text>
<text x="89.3" y="128.1">150R</text>
<text x="211.6" y="128.1">150R</text>
<text x="40" y="132.8">330R</text>
<text x="89.3" y="132.8">150R</text>
<text x="89.3" y="137.5">150R</text>
<text x="176.4" y="132.3">AJ</text>
<text x="197.5" y="132.3">6A</text>
<text x="211.6" y="132.8">150R</text>
<text x="211.6" y="137.5">150R</text>
<text x="30.6" y="139.9">1.2K</text>
<text x="51.7" y="139.4">NPN</text>
<text x="89.3" y="142.2">150R</text>
<text x="110.1" y="143.1">Z9P</text>
<text x="144.1" y="141.2">22K</text>
<text x="151.1" y="141.2">22K</text>
<text x="158.2" y="141.2">22K</text>
<text x="211.6" y="142.2">150R</text>
<text x="232.2" y="143.1">Z9P</text>
<text x="63.5" y="144">A3150V</text>
<text x="89.3" y="146.9">150R</text>
<text x="110.1" y="149.9">Y11W</text>
<text x="166.7" y="146.4">A7</text>
<text x="197.5" y="146.4">5A</text>
<text x="211.6" y="146.9">150R</text>
<text x="232.2" y="149.9">Y11W</text>
<text x="43" y="150.6">330R</text>
<text x="50" y="150.6">330R</text>
<text x="89.3" y="151.6">150R</text>
<text x="211.6" y="151.6">150R</text>
<text x="89.3" y="156.3">150R</text>
<text x="89.3" y="161">150R</text>
<text x="211.6" y="156.3">150R</text>
<text x="211.6" y="161">150R</text>
<text x="263.3" y="184">V1.0</text>
<text x="263.3" y="188.6">3/4</text>
</g>
</svg>
